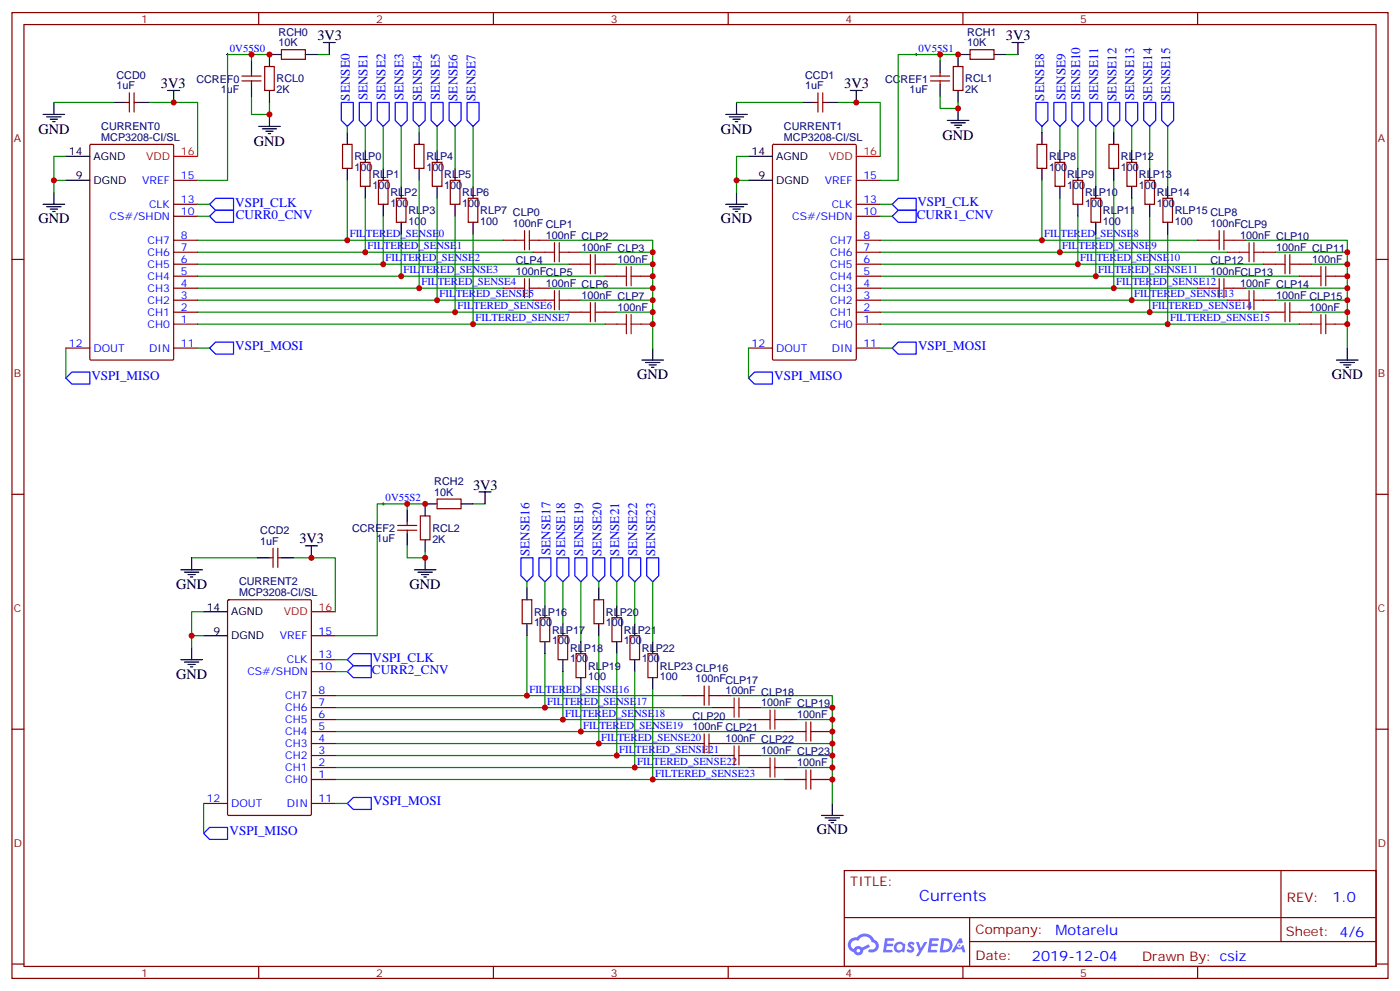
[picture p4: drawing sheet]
<svg xmlns="http://www.w3.org/2000/svg" width="412mm" height="292mm" viewBox="0 0 412 292" stroke-linecap="round" stroke-linejoin="round" font-family="sans-serif">
<g fill="none" stroke="#870000" stroke-width=".35">
<path d="M3.5 3.7h405.4v284.3h-405.4zM7.1 7.2h398.2v277.3h-398.2zM76.2 3.7v3.5M145.3 3.7v3.5M214.5 3.7v3.5M283.6 3.7v3.5M352.8 3.7v3.5M3.5 76.4h3.6M405.3 76.4h3.6M3.5 145.5h3.6M405.3 145.5h3.6M3.5 214.7h3.6"/>
<path d="M405.3 214.7h3.6M248.7 256.3h156.6v28.2h-156.6zM377.3 256.3v20.9M248.7 270.1h156.5M285.6 277.2h119.6M285.6 270.1v14.2M3.5 283.8h3.6M76.2 284.5v3.5M145.3 284.5v3.5M214.5 284.5v3.5M283.6 284.5v3.5M352.8 284.5v3.5"/>
<path d="M405.3 283.8h3.6"/>
</g>
<g fill="#5487ff">
<path d="M267.7 277.5a1.22 1.22 0 0 1 1.7 .2l-.4 .6a.47 .47 0 0 0-.3-.4 .47 .47 0 0 0-.5 .2l.1 .2a1.14 1.14 0 0 1 .8 1.8 1.14 1.14 0 0 1-1.9 0l-.2-.2 .5-.6 .7 .5a.29 .29 0 0 0 .3-.3 .29 .29 0 0 0-.2-.3 1.04 1.04 0 0 1-.6-1.7z"/>
<path d="M260.7 276.2h2.4l.3 .2-.2 .5-1.8 .1-.1 .8h1.5l.3 .4-.3 .4h-1.6l-.2 1.1h1.7l.2 .3-.2 .3-2.6 .1z"/>
<path d="M273.8 276.2h2.4l.3 .2-.1 .5-1.8 .1-.2 .8h1.6l.3 .4-.4 .4-1.6-.1-.1 1.1 1.7 .1 .2 .3-.2 .3-2.6 .1z"/>
<path d="M282.6 276.2h.7l.3 1.3-.6 .3a.69 .69 0 0 0-1 .3 .69 .69 0 0 0 .4 .9 .69 .69 0 0 0 .9-.6l.5-.2 .6 2.2h-.8l-.2-.9h-1.8l-.5 .9h-.8z"/>
<path d="M269.8 277.3h.8l.6 1.8 1.1-1.8h.9l-2.6 4.2h-.8l.9-1.5z"/>
<path d="M277.4 276.2l-.6 4.2h1.3a2.11 2.11 0 0 0 2.5-2.1 2.11 2.11 0 0 0-2.5-2.1zM278.1 277a1.39 1.39 0 0 1 1.7 1.4 1.39 1.39 0 0 1-1.8 1.2h-.3z"/>
<path d="M263.7 277.8a1.54 1.54 0 0 0-.1 2.2 1.54 1.54 0 0 0 2.2 .1l.6 .3 .3-2.3-.2-.3h-.4a1.49 1.49 0 0 0-2.4 0zM264 278.8a.94 .94 0 0 1 1.8 0 .94 .94 0 0 1-1.8 0z"/>
<path d="M250.4 276.6a2.18 2.18 0 0 0 1.1 3.7 1.44 1.44 0 0 0 1.6 .9 1.44 1.44 0 0 0 1.2-1.4l2-1.1-.5-.7-1.9 1a1.47 1.47 0 0 0-2.4 .4 1.39 1.39 0 0 1-.7-1.9 1.39 1.39 0 0 1 2-.5 2.12 2.12 0 0 1 2.2-1.3 2.12 2.12 0 0 1 1.9 1.7 1.14 1.14 0 0 1 1.1 1.4 1.14 1.14 0 0 1-1.7 .7 .43 .43 0 0 0-.5 .4 .43 .43 0 0 0 .4 .5 1.98 1.98 0 0 0 2.5-1.2 1.98 1.98 0 0 0-1.2-2.6 3.1 3.1 0 0 0-5.3-.6l-.9 .1zM252.3 279.9a.55 .55 0 0 1 1.1 0 .55 .55 0 0 1-1.1 0z"/>
<circle cx="282.6" cy="278.3" r=".26"/>
</g>
<g fill="none" stroke="#00f" stroke-width=".35">
<path d="M100.5 30.2h3.6v5.3l-1.8 1.7-1.8-1.7zM105.8 30.2h3.6v5.3l-1.8 1.7-1.8-1.7zM111.1 30.2h3.6v5.3l-1.8 1.7-1.8-1.7zM116.4 30.2h3.5v5.3l-1.7 1.7-1.8-1.7zM121.7 30.2h3.5v5.3l-1.7 1.7-1.8-1.7zM127 30.2h3.5v5.3l-1.7 1.7-1.8-1.7zM132.3 30.2h3.5v5.3l-1.7 1.7-1.8-1.7zM137.6 30.2h3.5v5.3l-1.8 1.7-1.7-1.7zM305.2 30.2h3.5v5.3l-1.8 1.7-1.7-1.7zM310.4 30.2h3.6v5.3l-1.8 1.7-1.8-1.7zM315.7 30.2h3.6v5.3l-1.8 1.7-1.8-1.7zM321 30.2h3.6v5.3l-1.8 1.7-1.8-1.7z"/>
<path d="M326.3 30.2h3.5v5.3l-1.7 1.7-1.8-1.7zM331.6 30.2h3.5v5.3l-1.7 1.7-1.8-1.7zM336.9 30.2h3.5v5.3l-1.7 1.7-1.8-1.7zM342.2 30.2h3.5v5.3l-1.7 1.7-1.8-1.7zM61.7 60.1l1.8-1.7h5.3v3.5h-5.3zM61.7 63.7l1.8-1.8h5.3v3.5h-5.3zM262.8 60.1l1.8-1.7h5.3v3.5h-5.3zM262.8 63.7l1.8-1.8h5.3v3.5h-5.3zM19.4 111.3l1.8-1.8h5.3v3.6h-5.3zM61.7 102.5l1.8-1.8h5.3v3.5h-5.3zM220.5 111.3l1.7-1.8h5.3v3.6h-5.3zM262.8 102.5l1.8-1.8h5.3v3.5h-5.3z"/>
<path d="M153.5 164.2h3.5v5.3l-1.8 1.8-1.7-1.8zM158.7 164.2h3.6v5.3l-1.8 1.8-1.8-1.8zM164 164.2h3.6v5.3l-1.8 1.8-1.8-1.8zM169.3 164.2h3.6v5.3l-1.8 1.8-1.8-1.8zM174.6 164.2h3.6v5.3l-1.8 1.8-1.8-1.8zM179.9 164.2h3.5v5.3l-1.7 1.8-1.8-1.8zM185.2 164.2h3.5v5.3l-1.7 1.8-1.8-1.8zM190.5 164.2h3.5v5.3l-1.7 1.8-1.8-1.8zM102.3 197.7l1.8-1.7h5.3v3.5h-5.3zM102.3 194.2l1.8-1.8h5.3v3.6h-5.3zM102.3 236.5l1.8-1.7h5.3v3.5h-5.3zM60 245.4l1.7-1.8h5.3v3.5h-5.3z"/>
</g>
<g fill="none" stroke="#000" stroke-width=".35">
<path d="M74.1 17.8v3.5M82.9 16.1h-3.5v3.5M90 16.1h3.5M95.2 12.5h3.6M97 12.5v3.6M276.9 17.8v3.5M285.8 16.1h-3.6v3.5M292.8 16.1h3.5M298.1 12.5h3.5M299.9 12.5v3.6M12.7 33.7h6.3M13.8 34.4h4.2"/>
<path d="M14.8 35.1h2.1M15.5 35.8h.7M15.9 30.2v3.5M33.5 30.2h3.5M40.6 30.2h3.5M49.4 26.6h3.5M51.2 26.6v3.6M74.1 24.9v3.5M76.2 37.2h6.3M77.3 37.9h4.2M78.3 38.6h2.1M79 39.3h.7"/>
<path d="M79.4 26.6v3.6M79.4 33.7v3.5M102.3 39v3.5M123.5 39v3.5M213.8 33.7h6.3M214.8 34.4h4.3M215.9 35.1h2.1M216.6 35.8h.7M217 30.2v3.5M236.4 30.2h3.5M243.4 30.2h3.5M250.5 26.6h3.5"/>
<path d="M252.2 26.6v3.6M276.9 24.9v3.5M279 35.5h6.4M280.1 36.2h4.2M281.2 36.9h2.1M281.9 37.6h.7M282.2 26.6v3.6M282.2 31.9v3.6M306.9 39v3.5M328.1 39v3.5M15.9 56.6v3.5M19.4 53.1h7.1"/>
<path d="M19.4 46h7.1M102.3 49.6v3.5M107.6 44.3v3.5M107.6 54.9v3.5M112.9 49.6v3.5M118.2 54.9v3.5M123.5 49.6v3.5M128.8 44.3v3.5M128.8 54.9v3.5M134.1 49.6v3.5M139.3 54.9v3.5M217 56.6v3.5"/>
<path d="M220.5 53.1h7M220.5 46h7M306.9 49.6v3.5M312.2 44.3v3.5M312.2 54.9v3.5M317.5 49.6v3.5M322.8 54.9v3.5M328.1 49.6v3.5M333.4 44.3v3.5M333.4 54.9v3.5M338.7 49.6v3.5M344 54.9v3.5"/>
<path d="M12.7 60.1h6.3M13.8 60.9h4.2M14.8 61.6h2.1M15.5 62.3h.7M112.9 60.1v3.6M118.2 65.4v3.6M134.1 60.1v3.6M139.3 65.4v3.6M213.8 60.1h6.3M214.8 60.9h4.3M215.9 61.6h2.1M216.6 62.3h.7"/>
<path d="M317.5 60.1v3.6M322.8 65.4v3.6M338.7 60.1v3.6M344 65.4v3.6M189.1 106h6.3M190.1 106.7h4.3M191.2 107.4h2.1M191.9 108.1h.7M192.3 102.5v3.5M393.7 106h6.3M394.8 106.7h4.2M395.8 107.4h2.1"/>
<path d="M396.5 108.1h.7M396.9 102.5v3.5M119.9 150.1v3.5M119.9 157.2v3.5M125.2 158.9v3.6M128.8 148.3h-3.6v3.6M135.8 148.3h3.5M141.1 144.8h3.5M142.9 144.8v3.5M53.3 167.7h6.3M54.3 168.5h4.3M55.4 169.2h2.1"/>
<path d="M56.1 169.9h.7M56.4 164.2v3.5M75.8 164.2h3.6M82.9 164.2h3.5M90 160.7h3.5M91.7 160.7v3.5M122.1 167.7h6.3M123.1 168.5h4.3M124.2 169.2h2.1M124.9 169.9h.7M125.2 164.2v3.5M155.2 173v3.6"/>
<path d="M160.5 178.3v3.6M176.4 173v3.6M181.7 178.3v3.6M53.3 194.2h6.3M54.3 194.9h4.3M55.4 195.6h2.1M56.1 196.3h.7M56.4 190.7v3.5M60 187.1h7M60 180.1h7M155.2 183.6v3.5M160.5 188.9v3.5"/>
<path d="M165.8 183.6v3.5M165.8 194.2v3.5M171.1 188.9v3.5M171.1 199.5v3.5M176.4 183.6v3.5M181.7 188.9v3.5M187 183.6v3.5M187 194.2v3.5M192.3 188.9v3.5M192.3 199.5v3.5M245.2 236.5v3.6M242 240.1h6.4"/>
<path d="M243.1 240.8h4.2M244.1 241.5h2.1M244.8 242.2h.7"/>
</g>
<g fill="none" stroke="#870000" stroke-width=".35">
<path d="M78 19.6h2.8v7h-2.8zM82.9 14.6h7.1v2.9h-7.1zM280.8 19.6h2.8v7h-2.8zM285.8 14.6h7v2.9h-7zM37 30.2h1.1M38.1 27.3v5.7M39.5 27.3v5.7M39.5 30.2h1.1M71.3 23.8h5.6M71.3 22.4h5.6M74.1 21.3v1.1M74.1 23.8v1.1"/>
<path d="M239.9 30.2h1M240.9 27.3v5.7M242.4 30.2h1M242.4 27.3v5.7M274.1 23.8h5.7M274.1 22.4h5.7M276.9 21.3v1.1M276.9 23.8v1.1M26.5 42.7l.3-.2h24l.3 .2 .1 63-.2 .3h-24.2l-.3-.2zM51.2 53.1h7M100.9 42.5h2.8v7.1h-2.8zM106.2 47.8h2.8v7.1h-2.8z"/>
<path d="M111.5 53.1h2.8v7h-2.8zM116.8 58.4h2.8v7h-2.8zM122.1 42.5h2.8v7.1h-2.8zM127.4 47.8h2.8v7.1h-2.8zM132.6 53.1h2.9v7h-2.9zM137.9 58.4h2.9v7h-2.9zM227.6 42.7l.3-.2h24l.3 .2v63l-.2 .3h-24.1l-.3-.2zM252.2 53.1h7.1M305.5 42.5h2.8v7.1h-2.8zM310.8 47.8h2.8v7.1h-2.8zM316.1 53.1h2.8v7h-2.8zM321.4 58.4h2.8v7h-2.8z"/>
<path d="M326.7 42.5h2.8v7.1h-2.8zM332 47.8h2.8v7.1h-2.8zM337.3 53.1h2.8v7h-2.8zM342.5 58.4h2.9v7h-2.9zM51.2 70.7h7M51.2 77.8h7M51.2 74.3h7M51.2 63.7h7M51.2 60.1h7M148.2 70.7h3.5M157 74.3h3.5M158.7 70.7h3.6"/>
<path d="M167.6 77.8h3.5M167.6 74.3h3.5M178.2 77.8h3.5M252.2 70.7h7.1M252.2 77.8h7.1M252.2 74.3h7.1M252.2 63.7h7.1M252.2 60.1h7.1M352.8 70.7h3.5M361.6 74.3h3.5M363.4 70.7h3.5M372.2 77.8h3.5"/>
<path d="M372.2 74.3h3.5M382.8 77.8h3.5M51.2 81.3h7M51.2 84.8h7M51.2 88.4h7M51.2 91.9h7M51.2 95.4h7M148.2 84.8h3.5M157 88.4h3.5M158.7 84.8h3.6M167.6 88.4h3.5M167.6 91.9h3.5"/>
<path d="M178.2 81.3h3.5M178.2 91.9h3.5M178.2 95.4h3.5M188.7 81.3h3.6M188.7 95.4h3.6M252.2 81.3h7.1M252.2 84.8h7.1M252.2 88.4h7.1M252.2 91.9h7.1M252.2 95.4h7.1M352.8 84.8h3.5M361.6 88.4h3.5"/>
<path d="M363.4 84.8h3.5M372.2 88.4h3.5M372.2 91.9h3.5M382.8 81.3h3.5M382.8 91.9h3.5M382.8 95.4h3.5M393.3 81.3h3.6M393.3 95.4h3.6M19.4 102.5h7.1M51.2 102.5h7M220.5 102.5h7M252.2 102.5h7.1"/>
<path d="M117.1 156.1h5.7M117.1 154.7h5.7M119.9 153.6v1.1M119.9 156.1v1.1M123.8 151.9h2.8v7h-2.8zM128.8 146.9h7v2.9h-7zM67.1 176.7l.3-.1h24l.3 .1v63l-.2 .3-24.1 .1-.3-.2zM79.4 164.2h1M80.4 161.4v5.6M81.8 161.4v5.6M81.8 164.2h1.1M153.8 176.6h2.8v7h-2.8z"/>
<path d="M175 176.6h2.8v7h-2.8zM91.7 197.7h7.1M91.7 194.2h7.1M91.7 187.1h7.1M159.1 181.9h2.8v7h-2.8zM164.4 187.1h2.8v7.1h-2.8zM169.7 192.4h2.8v7.1h-2.8zM180.3 181.9h2.8v7h-2.8zM185.6 187.1h2.8v7.1h-2.8zM190.9 192.4h2.8v7.1h-2.8zM91.7 204.8h7.1M91.7 208.3h7.1"/>
<path d="M91.7 215.4h7.1M91.7 211.8h7.1M91.7 218.9h7.1M201.1 204.8h3.5M201.1 218.9h3.5M209.9 208.3h3.5M211.7 204.8h3.5M211.7 218.9h3.5M220.5 208.3h3.5M220.5 211.8h3.5M231.1 215.4h3.5M231.1 211.8h3.5"/>
<path d="M241.7 215.4h3.5M60 236.5h7M91.7 222.4h7.1M91.7 226h7.1M91.7 229.5h7.1M91.7 236.5h7.1M209.9 222.4h3.5M220.5 222.4h3.5M220.5 226h3.5M231.1 226h3.5M231.1 229.5h3.5M241.7 229.5h3.5"/>
</g>
<g fill="none" stroke="#008700" stroke-width=".35">
<path d="M74.1 16.1v1.7M79.4 16.1h-12.4v37h-8.8M93.5 16.1h3.5M276.9 16.1v1.7M282.2 16.1h-17.6v37h-5.3M296.3 16.1h3.6M15.9 30.2h17.6M44.1 30.2h14.1v15.8M74.1 28.4v5.3h5.3v-3.5M102.3 37.2v1.8M107.6 37.2v7.1M112.9 37.2v12.4"/>
<path d="M118.2 37.2v17.7M123.5 37.2v1.8M128.8 37.2v7.1M134.1 37.2v12.4M139.3 37.2v17.7M217 30.2h19.4M246.9 30.2h12.4v15.8M276.9 28.4v3.5h5.3v-1.7M306.9 37.2v1.8M312.2 37.2v7.1M317.5 37.2v12.4M322.8 37.2v17.7"/>
<path d="M328.1 37.2v1.8M333.4 37.2v7.1M338.7 37.2v12.4M344 37.2v17.7M15.9 53.1h3.5M19.4 46h-3.5v10.6M102.3 53.1v17.6h-44.1M107.6 58.4v15.9h-49.4M123.5 53.1v31.7h-65.3M128.8 58.4v30h-70.6M217 53.1h3.5M220.5 46h-3.5v10.6"/>
<path d="M306.9 53.1v17.6h-47.6M312.2 58.4v15.9h-52.9M328.1 53.1v31.7h-68.8M333.4 58.4v30h-74.1M58.2 63.7h3.5M58.2 60.1h3.5M102.3 70.7h45.9M107.6 74.3h49.4M112.9 63.7v14.1h-54.7M112.9 77.8h54.7M118.2 69v12.3h-60M134.1 63.7v28.2h-75.9"/>
<path d="M139.3 69v26.4h-81.1M162.3 70.7h30v31.8M171.1 74.3h21.2M181.7 77.8h10.6M259.3 63.7h3.5M259.3 60.1h3.5M306.9 70.7h45.9M312.2 74.3h49.4M317.5 63.7v14.1h-58.2M317.5 77.8h54.7M322.8 69v12.3h-63.5M338.7 63.7v28.2h-79.4"/>
<path d="M344 69v26.4h-84.7M366.9 70.7h30v31.8M375.7 74.3h21.2M386.3 77.8h10.6M118.2 81.3h60M123.5 84.8h24.7M128.8 88.4h28.2M134.1 91.9h33.5M139.3 95.4h38.9M162.3 84.8h30M171.1 88.4h21.2M181.7 91.9h10.6"/>
<path d="M322.8 81.3h60M328.1 84.8h24.7M333.4 88.4h28.2M338.7 91.9h33.5M344 95.4h38.8M366.9 84.8h30M375.7 88.4h21.2M386.3 91.9h10.6M19.4 102.5v8.8M58.2 102.5h3.5M220.5 102.5v8.8M259.3 102.5h3.5"/>
<path d="M119.9 148.3v1.8M125.2 148.3h-14.1v38.8h-12.3M139.3 148.3h3.6M56.4 164.2h19.4M86.4 164.2h12.4v15.9M119.9 160.7v3.5h5.3v-1.7M155.2 171.3v1.7M160.5 171.3v7M165.8 171.3v12.3M171.1 171.3v17.6M176.4 171.3v1.7M181.7 171.3v7"/>
<path d="M187 171.3v12.3M192.3 171.3v17.6M56.4 187.1h3.6M60 180.1h-3.6v10.6M98.8 197.7h3.5M98.8 194.2h3.5M155.2 187.1v17.7h-56.4M160.5 192.4v15.9h-61.7M165.8 197.7v14.1h-67M176.4 187.1v31.8h-77.6M181.7 192.4v30h-82.9M187 197.7v28.3h-88.2"/>
<path d="M155.2 204.8h45.9M160.5 208.3h49.4M165.8 211.8h54.7M171.1 203v12.4h-72.3M171.1 215.4h60M176.4 218.9h24.7M192.3 203v26.5h-93.5M215.2 204.8h30v31.7M215.2 218.9h30M224 208.3h21.2M234.6 211.8h10.6M60 236.5v8.9"/>
<path d="M98.8 236.5h3.5M181.7 222.4h28.2M187 226h33.5M192.3 229.5h38.8M224 222.4h21.2M234.6 226h10.6"/>
</g>
<g fill="none" stroke="#a10000" stroke-width=".35">
<path d="M151.7 70.7h2.8M154.5 67.9v5.7M155.9 67.9v5.7M155.9 70.7h2.8M160.5 74.3h2.8M163.3 71.4v5.7M164.7 71.4v5.7M164.7 74.3h2.9M171.1 77.8h2.8M173.9 75v5.6M175.3 77.8h2.9M175.3 75v5.6"/>
<path d="M184.5 78.5v5.6M185.9 78.5v5.6M356.3 70.7h2.8M359.1 67.9v5.7M360.5 70.7h2.9M360.5 67.9v5.7M365.1 74.3h2.8M367.9 71.4v5.7M369.4 74.3h2.8M369.4 71.4v5.7M375.7 77.8h2.8M378.5 75v5.6"/>
<path d="M379.9 77.8h2.9M379.9 75v5.6M389.1 78.5v5.6M390.5 78.5v5.6M151.7 84.8h2.8M154.5 82v5.7M155.9 82v5.7M155.9 84.8h2.8M160.5 88.4h2.8M163.3 85.5v5.7M164.7 88.4h2.9M164.7 85.5v5.7"/>
<path d="M171.1 91.9h2.8M173.9 89.1v5.6M175.3 89.1v5.6M175.3 91.9h2.9M181.7 81.3h2.8M181.7 95.4h2.8M184.5 92.6v5.6M185.9 81.3h2.8M185.9 92.6v5.6M185.9 95.4h2.8M356.3 84.8h2.8M359.1 82v5.7"/>
<path d="M360.5 84.8h2.9M360.5 82v5.7M365.1 88.4h2.8M367.9 85.5v5.7M369.4 88.4h2.8M369.4 85.5v5.7M375.7 91.9h2.8M378.5 89.1v5.6M379.9 91.9h2.9M379.9 89.1v5.6M386.3 81.3h2.8M386.3 95.4h2.8"/>
<path d="M389.1 92.6v5.6M390.5 81.3h2.8M390.5 95.4h2.8M390.5 92.6v5.6M204.6 204.8h2.8M204.6 218.9h2.8M207.4 202v5.6M207.4 216.1v5.6M208.8 204.8h2.9M208.8 202v5.6M208.8 216.1v5.6M208.8 218.9h2.9"/>
<path d="M213.4 208.3h2.9M216.3 205.5v5.6M216.3 219.6v5.6M217.7 208.3h2.8M217.7 205.5v5.6M217.7 219.6v5.6M224 211.8h2.8M226.8 209v5.7M228.2 211.8h2.9M228.2 209v5.7M234.6 215.4h2.8M237.4 212.5v5.7"/>
<path d="M238.8 215.4h2.9M238.8 212.5v5.7M213.4 222.4h2.9M217.7 222.4h2.8M224 226h2.8M226.8 223.1v5.7M228.2 223.1v5.7M228.2 226h2.9M234.6 229.5h2.8M237.4 226.7v5.6M238.8 226.7v5.6M238.8 229.5h2.9"/>
</g>
<g fill="none" stroke="#000" stroke-width=".29">
<path d="M66.7 16.1h.7M67 15.7v.7M269.5 16.1h.7M269.9 15.7v.7M102 70.7h.7M102.3 70.4v.7M107.2 74.3h.7M107.6 73.9v.7M112.5 77.8h.7M112.9 77.4v.7M306.6 70.7h.7M306.9 70.4v.7"/>
<path d="M311.9 74.3h.7M312.2 73.9v.7M317.1 77.8h.8M317.5 77.4v.7M117.8 81.3h.7M118.2 81v.7M123.1 84.8h.7M123.5 84.5v.7M128.4 88.4h.7M128.8 88v.7M133.7 91.9h.7M134.1 91.5v.8"/>
<path d="M139 95.4h.7M139.3 95.1v.7M322.4 81.3h.7M322.8 81v.7M327.7 84.8h.7M328.1 84.5v.7M333 88.4h.7M333.4 88v.7M338.3 91.9h.7M338.7 91.5v.8M343.6 95.4h.7M344 95.1v.7"/>
<path d="M112.5 148.3h.7M112.9 148v.7M154.9 204.8h.7M155.2 204.4v.7M160.2 208.3h.7M160.5 208v.7M165.5 211.8h.7M165.8 211.5v.7M170.7 215.4h.7M171.1 215v.7M176 218.9h.7M176.4 218.5v.8"/>
<path d="M181.3 222.4h.7M181.7 222.1v.7M186.6 226h.7M187 225.6v.7M191.9 229.5h.7M192.3 229.1v.7"/>
</g>
<path d="M51.2 46h7M252.2 46h7.1M91.7 180.1h7.1" fill="none" stroke="#f00" stroke-width=".35"/>
<g fill="#c00">
<circle cx="56.4" cy="187.1" r=".88"/>
<circle cx="91.7" cy="164.2" r=".88"/>
<circle cx="125.2" cy="148.3" r=".88"/>
<circle cx="282.2" cy="16.1" r=".88"/>
<circle cx="276.9" cy="16.1" r=".88"/>
<circle cx="252.2" cy="30.2" r=".88"/>
<circle cx="282.2" cy="31.9" r=".88"/>
<circle cx="79.4" cy="16.1" r=".88"/>
<circle cx="74.1" cy="16.1" r=".88"/>
<circle cx="15.9" cy="53.1" r=".88"/>
<circle cx="79.4" cy="33.7" r=".88"/>
<circle cx="245.2" cy="229.5" r=".88"/>
<circle cx="245.2" cy="215.4" r=".88"/>
<circle cx="245.2" cy="226" r=".88"/>
<circle cx="245.2" cy="218.9" r=".88"/>
<circle cx="245.2" cy="208.3" r=".88"/>
<circle cx="187" cy="226" r=".88"/>
<circle cx="165.8" cy="211.8" r=".88"/>
<circle cx="155.2" cy="204.8" r=".88"/>
<circle cx="160.5" cy="208.3" r=".88"/>
<circle cx="171.1" cy="215.4" r=".88"/>
<circle cx="176.4" cy="218.9" r=".88"/>
<circle cx="181.7" cy="222.4" r=".88"/>
<circle cx="192.3" cy="229.5" r=".88"/>
<circle cx="245.2" cy="211.8" r=".88"/>
<circle cx="245.2" cy="222.4" r=".88"/>
<circle cx="396.9" cy="95.4" r=".88"/>
<circle cx="192.3" cy="91.9" r=".88"/>
<circle cx="192.3" cy="84.8" r=".88"/>
<circle cx="192.3" cy="74.3" r=".88"/>
<circle cx="134.1" cy="91.9" r=".88"/>
<circle cx="192.3" cy="95.4" r=".88"/>
<circle cx="112.9" cy="77.8" r=".88"/>
<circle cx="102.3" cy="70.7" r=".88"/>
<circle cx="192.3" cy="81.3" r=".88"/>
<circle cx="107.6" cy="74.3" r=".88"/>
<circle cx="118.2" cy="81.3" r=".88"/>
<circle cx="123.5" cy="84.8" r=".88"/>
<circle cx="128.8" cy="88.4" r=".88"/>
<circle cx="139.3" cy="95.4" r=".88"/>
<circle cx="192.3" cy="77.8" r=".88"/>
<circle cx="192.3" cy="88.4" r=".88"/>
<circle cx="396.9" cy="88.4" r=".88"/>
<circle cx="396.9" cy="77.8" r=".88"/>
<circle cx="344" cy="95.4" r=".88"/>
<circle cx="333.4" cy="88.4" r=".88"/>
<circle cx="328.1" cy="84.8" r=".88"/>
<circle cx="322.8" cy="81.3" r=".88"/>
<circle cx="312.2" cy="74.3" r=".88"/>
<circle cx="306.9" cy="70.7" r=".88"/>
<circle cx="317.5" cy="77.8" r=".88"/>
<circle cx="338.7" cy="91.9" r=".88"/>
<circle cx="396.9" cy="74.3" r=".88"/>
<circle cx="396.9" cy="84.8" r=".88"/>
<circle cx="396.9" cy="91.9" r=".88"/>
<circle cx="396.9" cy="81.3" r=".88"/>
<circle cx="51.2" cy="30.2" r=".88"/>
<circle cx="217" cy="53.1" r=".88"/>
<circle cx="119.9" cy="148.3" r=".88"/>
<circle cx="125.2" cy="164.2" r=".88"/>
</g>
<text font-size="4.6" fill="#00f" x="270.8" y="265.3">Currents</text>
<g font-size="4.2">
<text x="93.5" y="11.8">3V3</text>
<text x="296.3" y="11.8">3V3</text>
<text x="47.4" y="25.9">3V3</text>
<text x="248.7" y="25.9">3V3</text>
<text x="11.3" y="39.3">GND</text>
<text x="212.4" y="39.3">GND</text>
<text x="277.6" y="41.2">GND</text>
<text x="74.8" y="42.9">GND</text>
<text x="11.3" y="65.8">GND</text>
<text x="212.4" y="65.8">GND</text>
<text x="187.7" y="111.6">GND</text>
<text x="392.3" y="111.6">GND</text>
<text x="139.3" y="144.1">3V3</text>
<text x="88.2" y="160">3V3</text>
<text x="51.9" y="173.4">GND</text>
<text x="120.6" y="173.4">GND</text>
<text x="51.9" y="199.8">GND</text>
<text x="240.6" y="245.7">GND</text>
</g>
<g font-size="4.2" fill="#00f">
<text x="392.5" y="265.6">1.0</text>
<text x="310.9" y="275.1">Motarelu</text>
<text x="304" y="282.9">2019-12-04</text>
</g>
<g font-size="3.9" fill="#00f">
<text x="103" y="29.6" transform="rotate(-90 103 29.6)">SENSE0</text>
<text x="108.3" y="29.6" transform="rotate(-90 108.3 29.6)">SENSE1</text>
<text x="113.6" y="29.6" transform="rotate(-90 113.6 29.6)">SENSE2</text>
<text x="118.9" y="29.6" transform="rotate(-90 118.9 29.6)">SENSE3</text>
<text x="124.2" y="29.7" transform="rotate(-90 124.2 29.7)">SENSE4</text>
<text x="129.5" y="29.6" transform="rotate(-90 129.5 29.6)">SENSE5</text>
<text x="134.8" y="29.7" transform="rotate(-90 134.8 29.7)">SENSE6</text>
<text x="140.1" y="29.7" transform="rotate(-90 140.1 29.7)">SENSE7</text>
<text x="307.6" y="29.6" transform="rotate(-90 307.6 29.6)">SENSE8</text>
<text x="313.8" y="29.4" transform="rotate(-90 313.8 29.4)">SENSE9</text>
<text x="318.2" y="29.6" transform="rotate(-90 318.2 29.6)">SENSE10</text>
<text x="323.5" y="29.6" transform="rotate(-90 323.5 29.6)">SENSE11</text>
<text x="328.8" y="29.7" transform="rotate(-90 328.8 29.7)">SENSE12</text>
<text x="334.1" y="29.6" transform="rotate(-90 334.1 29.6)">SENSE13</text>
<text x="339.4" y="29.7" transform="rotate(-90 339.4 29.7)">SENSE14</text>
<text x="344.7" y="29.7" transform="rotate(-90 344.7 29.7)">SENSE15</text>
<text x="69.3" y="60.9">VSPI_CLK</text>
<text x="69.4" y="64.5">CURR0_CNV</text>
<text x="270.1" y="64.4">CURR1_CNV</text>
<text x="270.2" y="60.7">VSPI_CLK</text>
<text x="69.3" y="103">VSPI_MOSI</text>
<text x="270.4" y="103">VSPI_MOSI</text>
<text x="26.9" y="111.9">VSPI_MISO</text>
<text x="228.1" y="111.9">VSPI_MISO</text>
<text x="155.9" y="163.7" transform="rotate(-90 155.9 163.7)">SENSE16</text>
<text x="162.2" y="163.5" transform="rotate(-90 162.2 163.5)">SENSE17</text>
<text x="166.5" y="163.6" transform="rotate(-90 166.5 163.6)">SENSE18</text>
<text x="171.8" y="163.6" transform="rotate(-90 171.8 163.6)">SENSE19</text>
<text x="177.1" y="163.8" transform="rotate(-90 177.1 163.8)">SENSE20</text>
<text x="182.4" y="163.6" transform="rotate(-90 182.4 163.6)">SENSE21</text>
<text x="187.7" y="163.8" transform="rotate(-90 187.7 163.8)">SENSE22</text>
<text x="193" y="163.8" transform="rotate(-90 193 163.8)">SENSE23</text>
<text x="109.7" y="194.8">VSPI_CLK</text>
<text x="109.6" y="198.4">CURR2_CNV</text>
<text x="109.9" y="237.1">VSPI_MOSI</text>
<text x="67.6" y="245.9">VSPI_MISO</text>
</g>
<g font-size="3.9" fill="#800">
<text x="250.5" y="260.9">TITLE:</text>
<text x="379.1" y="265.6">REV:</text>
<text x="287.4" y="275.1">Company:</text>
<text x="378.7" y="275.7">Sheet: 4/6</text>
<text x="287.4" y="282.8">Date:</text>
<text x="336.4" y="282.8">Draw</text>
<text x="346.6" y="282.8">n By: csiz</text>
</g>
<g font-size="3.2" fill="#800">
<text x="41.6" y="6.7">1</text>
<text x="110.8" y="6.7">2</text>
<text x="179.9" y="6.7">3</text>
<text x="249.1" y="6.7">4</text>
<text x="318.2" y="6.7">5</text>
<text x="4.1" y="41.8">A</text>
<text x="405.9" y="41.8">A</text>
<text x="4.1" y="110.9">B</text>
<text x="405.9" y="110.9">B</text>
<text x="4.1" y="180.1">C</text>
<text x="405.9" y="180.1">C</text>
<text x="4.1" y="249.2">D</text>
<text x="405.9" y="249.2">D</text>
<text x="41.6" y="287.5">1</text>
<text x="110.8" y="287.5">2</text>
<text x="179.9" y="287.5">3</text>
<text x="249.1" y="287.5">4</text>
<text x="318.2" y="287.5">5</text>
</g>
<g font-size="3.2" fill="#000080">
<text x="82.1" y="10.5">RCH0</text>
<text x="284.9" y="10.5">RCH1</text>
<text x="82.1" y="13.6">10K</text>
<text x="284.9" y="13.6">10K</text>
<text x="34.3" y="23.1">CCD0</text>
<text x="237.2" y="23.1">CCD1</text>
<text x="34.3" y="26.3">1uF</text>
<text x="57.9" y="24.3">CCREF0</text>
<text x="65.1" y="27.4">1uF</text>
<text x="81.5" y="27.4">2K</text>
<text x="81.5" y="24.2">RCL0</text>
<text x="237.2" y="26.3">1uF</text>
<text x="260.7" y="24.3">CCREF1</text>
<text x="267.9" y="27.4">1uF</text>
<text x="284.3" y="27.4">2K</text>
<text x="284.3" y="24.2">RCL1</text>
<text x="29.8" y="41.5">MCP3208-CI/SL</text>
<text x="29.8" y="38.3">CURRENT0</text>
<text x="230.9" y="41.5">MCP3208-CI/SL</text>
<text x="230.9" y="38.3">CURRENT1</text>
<text x="104.4" y="47.2">RLP0</text>
<text x="125.6" y="47.2">RLP4</text>
<text x="309" y="47.2">RLP8</text>
<text x="330.2" y="47.2">RLP12</text>
<text x="104.4" y="50.3">100</text>
<text x="109.7" y="52.5">RLP1</text>
<text x="125.6" y="50.3">100</text>
<text x="130.9" y="52.5">RLP5</text>
<text x="309" y="50.3">100</text>
<text x="314.3" y="52.5">RLP9</text>
<text x="330.2" y="50.3">100</text>
<text x="335.5" y="52.5">RLP13</text>
<text x="109.7" y="55.6">100</text>
<text x="115" y="57.8">RLP2</text>
<text x="130.9" y="55.6">100</text>
<text x="136.2" y="57.8">RLP6</text>
<text x="314.3" y="55.6">100</text>
<text x="319.6" y="57.8">RLP10</text>
<text x="335.5" y="55.6">100</text>
<text x="340.8" y="57.8">RLP14</text>
<text x="115" y="60.9">100</text>
<text x="120.3" y="63.1">RLP3</text>
<text x="136.2" y="60.9">100</text>
<text x="141.5" y="63.1">RLP7 CLP0</text>
<text x="319.6" y="60.9">100</text>
<text x="324.9" y="63.1">RLP11</text>
<text x="340.8" y="60.9">100</text>
<text x="346.1" y="63.1">RLP15 CLP8</text>
<text x="120.3" y="66.2">100</text>
<text x="141.5" y="66.2">100</text>
<text x="151.1" y="66.9">100nF CLP1</text>
<text x="160.8" y="70.4">100nF CLP2</text>
<text x="324.9" y="66.2">100</text>
<text x="346.1" y="66.2">100</text>
<text x="356.5" y="66.9">100nFCLP9</text>
<text x="365.4" y="70.4">100nF CLP10</text>
<text x="151.9" y="77.8">CLP4</text>
<text x="171.3" y="73.9">100nF CLP3</text>
<text x="181.9" y="77.4">100nF</text>
<text x="356.5" y="77.8">CLP12</text>
<text x="375.9" y="73.9">100nF CLP11</text>
<text x="386.5" y="77.4">100nF</text>
<text x="151.9" y="81">100nFCLP5</text>
<text x="356.5" y="81">100nFCLP13</text>
<text x="160.8" y="84.5">100nF CLP6</text>
<text x="171.3" y="88">100nF CLP7</text>
<text x="365.4" y="84.5">100nF CLP14</text>
<text x="375.9" y="88">100nF CLP15</text>
<text x="181.9" y="91.5">100nF</text>
<text x="385.7" y="91.5">100nF</text>
<text x="127.9" y="142.8">RCH2</text>
<text x="127.9" y="145.9">10K</text>
<text x="76.7" y="160.3">1uF</text>
<text x="76.7" y="157.2">CCD2</text>
<text x="103.7" y="156.6">CCREF2</text>
<text x="110.9" y="159.7">1uF</text>
<text x="127.4" y="159.7">2K</text>
<text x="127.4" y="156.5">RCL2</text>
<text x="70.4" y="172.3">CURRENT2</text>
<text x="70.4" y="175.5">MCP3208-CI/SL</text>
<text x="157.3" y="184.4">100</text>
<text x="157.3" y="181.3">RLP16</text>
<text x="178.5" y="184.4">100</text>
<text x="178.5" y="181.3">RLP20</text>
<text x="162.6" y="189.7">100</text>
<text x="162.6" y="186.6">RLP17</text>
<text x="167.9" y="191.9">RLP18</text>
<text x="183.8" y="189.7">100</text>
<text x="183.8" y="186.6">RLP21</text>
<text x="189.1" y="191.9">RLP22</text>
<text x="167.9" y="195">100</text>
<text x="173.2" y="197.1">RLP19</text>
<text x="189.1" y="195">100</text>
<text x="194.4" y="197.1">RLP23 CLP16</text>
<text x="173.2" y="200.3">100</text>
<text x="194.4" y="200.3">100</text>
<text x="204.8" y="200.9">100nFCLP17</text>
<text x="213.7" y="204.4">100nF CLP18</text>
<text x="224.3" y="208">100nF CLP19</text>
<text x="204" y="215">100nF CLP21</text>
<text x="204" y="211.8">CLP20</text>
<text x="234.8" y="211.5">100nF</text>
<text x="213.7" y="218.5">100nF CLP22</text>
<text x="224.3" y="222.1">100nF CLP23</text>
<text x="234.8" y="225.6">100nF</text>
</g>
<g font-size="3.2" fill="#00f">
<text x="67.7" y="15.2">0V55S0</text>
<text x="270.6" y="15.2">0V55S1</text>
<text x="53.3" y="52.7">15</text>
<text x="254.4" y="52.7">15</text>
<text x="41.9" y="54.2">VREF</text>
<text x="53.3" y="59.8">13</text>
<text x="243" y="54.2">VREF</text>
<text x="254.4" y="59.8">13</text>
<text x="32.3" y="64.7">CS#/SHDN</text>
<text x="43.9" y="61.2">CLK</text>
<text x="53.3" y="63.3">10</text>
<text x="233.4" y="64.7">CS#/SHDN</text>
<text x="245" y="61.2">CLK</text>
<text x="254.4" y="63.3">10</text>
<text x="43.5" y="71.8">CH7</text>
<text x="53.3" y="70.4">8</text>
<text x="103" y="69.8">FILTERED_SENSE0</text>
<text x="244.6" y="71.8">CH7</text>
<text x="254.4" y="70.4">8</text>
<text x="307.6" y="69.8">FILTERED_SENSE8</text>
<text x="43.5" y="75.3">CH6</text>
<text x="53.3" y="73.9">7</text>
<text x="53.3" y="77.4">6</text>
<text x="108.3" y="73.4">FILTERED_SENSE1</text>
<text x="113.6" y="76.9">FILTERED_SENSE2</text>
<text x="244.6" y="75.3">CH6</text>
<text x="254.4" y="73.9">7</text>
<text x="254.4" y="77.4">6</text>
<text x="312.9" y="73.4">FILTERED_SENSE9</text>
<text x="318.2" y="76.9">FILTERED_SENSE10</text>
<text x="43.5" y="82.4">CH4</text>
<text x="43.5" y="78.8">CH5</text>
<text x="53.3" y="81">5</text>
<text x="118.9" y="80.4">FILTERED_SENSE3</text>
<text x="124.2" y="84">FILTERED_SENSE4</text>
<text x="244.6" y="82.4">CH4</text>
<text x="244.6" y="78.8">CH5</text>
<text x="254.4" y="81">5</text>
<text x="323.5" y="80.4">FILTERED_SENSE11</text>
<text x="328.8" y="84">FILTERED_SENSE12</text>
<text x="43.5" y="89.4">CH2</text>
<text x="43.5" y="85.9">CH3</text>
<text x="53.3" y="88">3</text>
<text x="53.3" y="84.5">4</text>
<text x="129.5" y="87.5">FILTERED_SENSE5</text>
<text x="244.6" y="89.4">CH2</text>
<text x="244.6" y="85.9">CH3</text>
<text x="254.4" y="88">3</text>
<text x="254.4" y="84.5">4</text>
<text x="334.1" y="87.5">FILTERED_SENSE13</text>
<text x="43.5" y="93">CH1</text>
<text x="53.3" y="95.1">1</text>
<text x="53.3" y="91.5">2</text>
<text x="134.8" y="91">FILTERED_SENSE6</text>
<text x="140.1" y="94.5">FILTERED_SENSE7</text>
<text x="244.6" y="93">CH1</text>
<text x="254.4" y="95.1">1</text>
<text x="254.4" y="91.5">2</text>
<text x="339.4" y="91">FILTERED_SENSE14</text>
<text x="344.7" y="94.5">FILTERED_SENSE15</text>
<text x="43.5" y="96.5">CH0</text>
<text x="244.6" y="96.5">CH0</text>
<text x="20.3" y="102.1">12</text>
<text x="27.5" y="103.5">DOUT</text>
<text x="43.9" y="103.5">DIN</text>
<text x="53.3" y="102.1">11</text>
<text x="221.4" y="102.1">12</text>
<text x="228.6" y="103.5">DOUT</text>
<text x="245" y="103.5">DIN</text>
<text x="254.4" y="102.1">11</text>
<text x="113.6" y="147.5">0V55S2</text>
<text x="82.5" y="188.2">VREF</text>
<text x="93.8" y="186.8">15</text>
<text x="84.5" y="195.3">CLK</text>
<text x="93.8" y="197.4">10</text>
<text x="93.8" y="193.9">13</text>
<text x="72.9" y="198.8">CS#/SHDN</text>
<text x="155.9" y="203.9">FILTERED_SENSE16</text>
<text x="84" y="209.4">CH6</text>
<text x="84" y="205.8">CH7</text>
<text x="93.8" y="208">7</text>
<text x="93.8" y="204.4">8</text>
<text x="161.2" y="207.4">FILTERED_SENSE17</text>
<text x="84" y="212.9">CH5</text>
<text x="93.8" y="215">5</text>
<text x="93.8" y="211.5">6</text>
<text x="166.5" y="211">FILTERED_SENSE18</text>
<text x="171.8" y="214.5">FILTERED_SENSE19</text>
<text x="84" y="220">CH3</text>
<text x="84" y="216.4">CH4</text>
<text x="93.8" y="218.5">4</text>
<text x="177.1" y="218">FILTERED_SENSE20</text>
<text x="182.4" y="221.5">FILTERED_SENSE21</text>
<text x="84" y="223.5">CH2</text>
<text x="84" y="227">CH1</text>
<text x="93.8" y="222.1">3</text>
<text x="93.8" y="225.6">2</text>
<text x="187.7" y="225.1">FILTERED_SENSE22</text>
<text x="84" y="230.5">CH0</text>
<text x="93.8" y="229.1">1</text>
<text x="193" y="228.6">FILTERED_SENSE23</text>
<text x="60.9" y="236.2">12</text>
<text x="68.1" y="237.6">DOUT</text>
<text x="84.5" y="237.6">DIN</text>
<text x="93.8" y="236.2">11</text>
</g>
<g font-size="3.2">
<text x="20.3" y="45.7">14</text>
<text x="27.5" y="47.1">AGND</text>
<text x="221.4" y="45.7">14</text>
<text x="228.6" y="47.1">AGND</text>
<text x="22.3" y="52.7">9</text>
<text x="223.4" y="52.7">9</text>
<text x="27.5" y="54.2">DGND</text>
<text x="228.6" y="54.2">DGND</text>
<text x="60.9" y="179.7">14</text>
<text x="68.1" y="181.2">AGND</text>
<text x="62.9" y="186.8">9</text>
<text x="68.1" y="188.2">DGND</text>
</g>
<g font-size="3.2" fill="#f00">
<text x="43" y="47.1">VDD</text>
<text x="53.3" y="45.7">16</text>
<text x="244.1" y="47.1">VDD</text>
<text x="254.4" y="45.7">16</text>
<text x="93.8" y="179.7">16</text>
<text x="83.6" y="181.2">VDD</text>
</g>
</svg>
